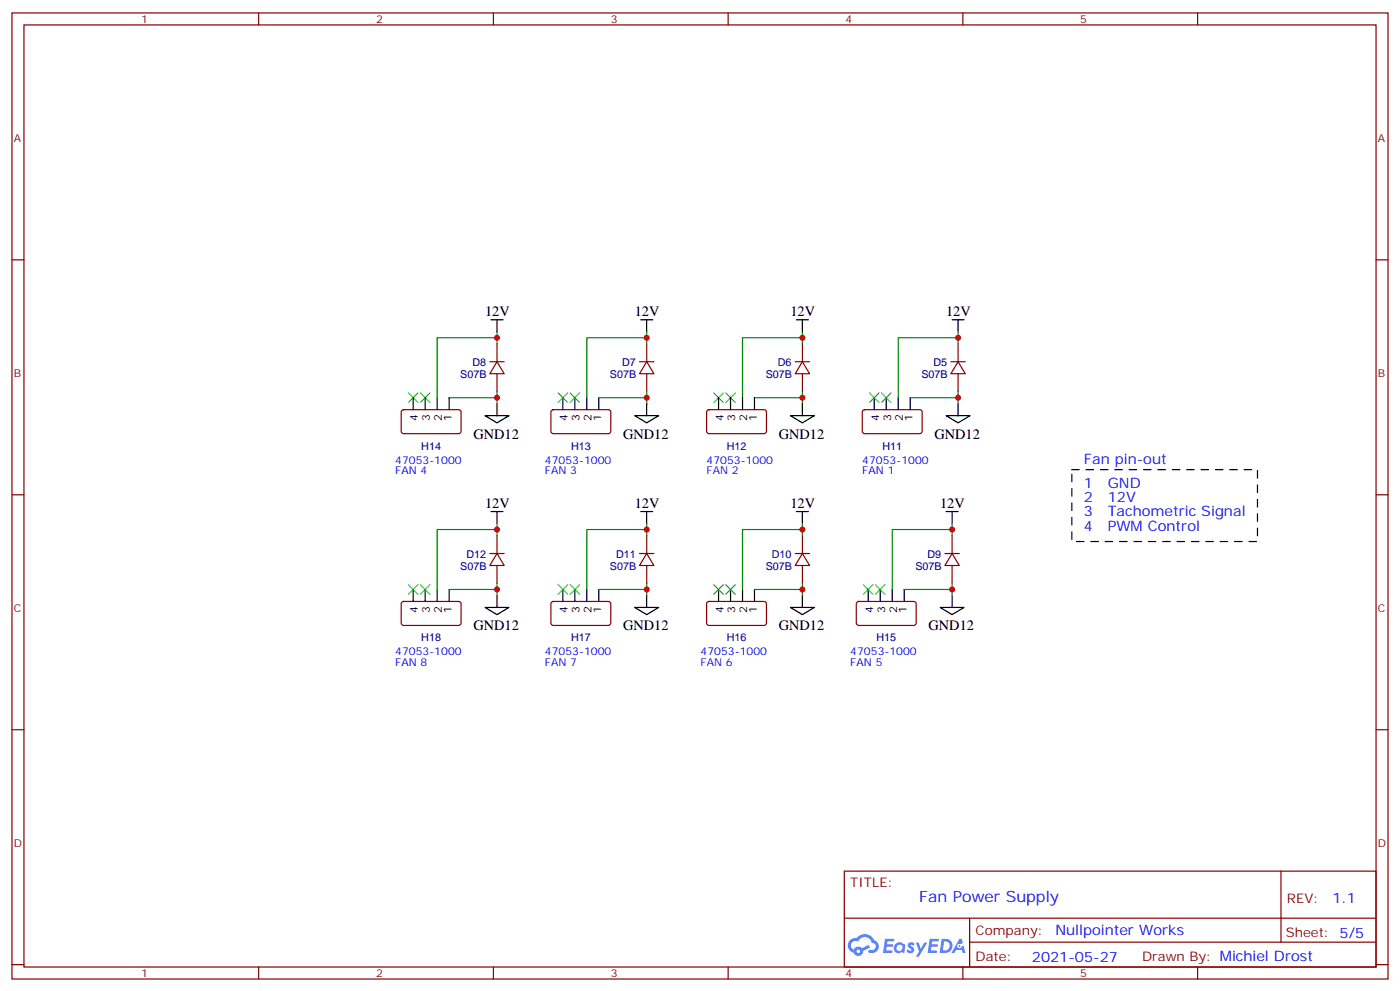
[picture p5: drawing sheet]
<svg xmlns="http://www.w3.org/2000/svg" width="412mm" height="292mm" viewBox="0 0 412 292" stroke-linecap="round" stroke-linejoin="round" font-family="sans-serif">
<g fill="none" stroke="#870000" stroke-width=".35">
<path d="M3.5 3.8h405.4v284.3h-405.4zM7.1 7.3h398.2v277.3h-398.2zM76.2 3.8v3.5M145.3 3.8v3.5M214.5 3.8v3.5M283.6 3.8v3.5M352.8 3.8v3.5M3.5 76.5h3.6M405.3 76.5h3.6M3.5 145.6h3.6M405.3 145.6h3.6M3.5 214.8h3.6"/>
<path d="M405.3 214.8h3.6M248.7 256.4h156.6v28.2h-156.6zM377.3 256.4v20.9M248.7 270.2h156.5M285.6 277.3h119.6M285.6 270.2v14.2M3.5 283.9h3.6M76.2 284.6v3.5M145.3 284.6v3.5M214.5 284.6v3.5M283.6 284.6v3.5M352.8 284.6v3.5"/>
<path d="M405.3 283.9h3.6"/>
</g>
<g fill="#5487ff">
<path d="M267.7 277.6a1.22 1.22 0 0 1 1.7 .2l-.4 .6a.47 .47 0 0 0-.3-.4 .47 .47 0 0 0-.5 .2l.1 .2a1.14 1.14 0 0 1 .8 1.8 1.14 1.14 0 0 1-1.9 0l-.2-.2 .5-.6 .7 .5a.29 .29 0 0 0 .3-.3 .29 .29 0 0 0-.2-.3 1.04 1.04 0 0 1-.6-1.7z"/>
<path d="M260.7 276.3h2.4l.3 .2-.2 .5-1.8 .1-.1 .8h1.5l.3 .4-.3 .4h-1.6l-.2 1.1h1.7l.2 .3-.2 .3-2.6 .1z"/>
<path d="M273.8 276.3h2.4l.3 .2-.1 .5-1.8 .1-.2 .8h1.6l.3 .4-.4 .4h-1.6l-.1 1.1h1.7l.2 .3-.2 .3-2.6 .1z"/>
<path d="M282.6 276.3h.7l.3 1.3-.6 .3a.69 .69 0 0 0-1 .3 .69 .69 0 0 0 .4 .9 .69 .69 0 0 0 .9-.6l.5-.2 .6 2.2h-.8l-.2-.9h-1.8l-.5 .9h-.8z"/>
<path d="M269.8 277.4h.8l.6 1.8 1.1-1.8h.9l-2.6 4.2h-.8l.9-1.5z"/>
<path d="M277.4 276.3l-.6 4.2h1.3a2.11 2.11 0 0 0 2.5-2.1 2.11 2.11 0 0 0-2.5-2.1zM278.1 277.1a1.39 1.39 0 0 1 1.7 1.4 1.39 1.39 0 0 1-1.8 1.3h-.3z"/>
<path d="M263.7 277.9a1.54 1.54 0 0 0-.1 2.2 1.54 1.54 0 0 0 2.2 .1l.6 .3 .3-2.3-.2-.3h-.4a1.49 1.49 0 0 0-2.4 0zM264 278.9a.94 .94 0 0 1 1.8 0 .94 .94 0 0 1-1.8 0z"/>
<path d="M250.4 276.7a2.18 2.18 0 0 0 1.1 3.7 1.44 1.44 0 0 0 1.6 .9 1.44 1.44 0 0 0 1.2-1.4l2-1.1-.5-.7-1.9 1a1.47 1.47 0 0 0-2.4 .4 1.39 1.39 0 0 1-.7-1.9 1.39 1.39 0 0 1 2-.5 2.12 2.12 0 0 1 2.2-1.3 2.12 2.12 0 0 1 1.9 1.7 1.14 1.14 0 0 1 1.1 1.4 1.14 1.14 0 0 1-1.7 .7 .43 .43 0 0 0-.5 .4 .43 .43 0 0 0 .4 .5 1.98 1.98 0 0 0 2.5-1.2 1.98 1.98 0 0 0-1.2-2.6 3.1 3.1 0 0 0-5.3-.6l-.9 .1zM252.3 280a.55 .55 0 0 1 1.1 0 .55 .55 0 0 1-1.1 0z"/>
<circle cx="282.6" cy="278.4" r=".26"/>
</g>
<g fill="none" stroke="#000" stroke-width=".35">
<path d="M144.6 94.1h3.6M146.4 94.1v3.5M188.7 94.1h3.6M190.5 94.1v3.5M234.6 94.1h3.5M236.4 94.1v3.5M280.5 94.1h3.5M282.2 94.1v3.5M121.7 117.1v3.5M125.2 117.1v3.5M128.8 117.1v3.5M132.3 117.1v3.5"/>
<path d="M146.4 118.8v3.5M165.8 117.1v3.5M169.3 117.1v3.5M172.9 117.1v3.5M176.4 117.1v3.5M190.5 118.8v3.5M211.7 117.1v3.5M215.2 117.1v3.5M218.7 117.1v3.5M222.2 117.1v3.5M236.4 118.8v3.5M257.5 117.1v3.5"/>
<path d="M261.1 117.1v3.5M264.6 117.1v3.5M268.1 117.1v3.5M282.2 118.8v3.5M142.9 122.3h7l-3.5 2.2zM187 122.3h7l-3.5 2.2zM232.8 122.3h7.1l-3.5 2.2zM278.7 122.3h7.1l-3.6 2.2zM144.6 150.6h3.6M146.4 150.6v3.5M188.7 150.6h3.6M190.5 150.6v3.5"/>
<path d="M234.6 150.6h3.5M236.4 150.6v3.5M278.7 150.6h3.5M280.5 150.6v3.5M121.7 173.5v3.5M125.2 173.5v3.5M128.8 173.5v3.5M132.3 173.5v3.5M142.9 178.8h7l-3.5 2.1zM146.4 175.3v3.5M165.8 173.5v3.5M169.3 173.5v3.5"/>
<path d="M172.9 173.5v3.5M176.4 173.5v3.5M187 178.8h7l-3.5 2.1zM190.5 175.3v3.5M211.7 173.5v3.5M215.2 173.5v3.5M218.7 173.5v3.5M222.2 173.5v3.5M232.8 178.8h7.1l-3.5 2.1zM236.4 175.3v3.5M255.8 173.5v3.5M259.3 173.5v3.5"/>
<path d="M262.8 173.5v3.5M266.3 173.5v3.5M276.9 178.8h7.1l-3.5 2.1zM280.5 175.3v3.5"/>
</g>
<g fill="none" stroke="#870000" stroke-width=".35">
<path d="M144.3 106.5h4.2M146.4 106.5l2.1 3.5h-4.2zM146.4 101.2v5.3M146.4 110v5.3M188.4 106.5h4.2M190.5 106.5l2.1 3.5h-4.2zM190.5 101.2v5.3M190.5 110v5.3M234.2 106.5h4.3M236.4 106.5l2.1 3.5h-4.3zM236.4 101.2v5.3M236.4 110v5.3"/>
<path d="M280.1 106.5h4.2M282.2 106.5l2.1 3.5h-4.2zM282.2 101.2v5.3M282.2 110v5.3M118.4 120.8l.5-.2h16.5l.4 .7v5.9l-.7 .4h-16.5l-.4-.7v-5.6zM162.5 120.8l.5-.2h16.5l.4 .7v5.9l-.7 .4h-16.5l-.4-.7v-5.6zM208.4 120.8l.4-.2h16.5l.5 .7-.1 5.9-.6 .4h-16.5l-.5-.7v-5.6zM254.2 120.8l.5-.2h16.5l.4 .7v5.9l-.7 .4h-16.5l-.4-.7v-5.6zM146.4 157.6v5.3M190.5 157.6v5.3M236.4 157.6v5.3M280.5 157.6v5.3"/>
<path d="M118.4 177.2l.5-.2 16.5 .1 .4 .6v5.9l-.7 .5-16.5-.1-.4-.6v-5.7zM144.3 162.9h4.2M146.4 162.9l2.1 3.5h-4.2zM146.4 166.4v5.3M162.5 177.2l.5-.2 16.5 .1 .4 .6v5.9l-.7 .5-16.5-.1-.4-.6v-5.7zM188.4 162.9h4.2M190.5 162.9l2.1 3.5h-4.2zM190.5 166.4v5.3M208.4 177.2l.4-.2 16.5 .1 .5 .6-.1 5.9-.6 .5-16.5-.1-.5-.6v-5.7zM234.2 162.9h4.3M236.4 162.9l2.1 3.5h-4.3zM236.4 166.4v5.3"/>
<path d="M252.5 177.2l.4-.2 16.5 .1 .5 .6-.1 5.9-.6 .5-16.5-.1-.5-.6v-5.7zM278.3 162.9h4.3M280.5 162.9l2.1 3.5h-4.3zM280.5 166.4v5.3"/>
</g>
<g fill="none" stroke="#008700" stroke-width=".35">
<path d="M146.4 99.4h-17.6v17.7M146.4 97.6v3.6M190.5 99.4h-17.6v17.7M190.5 97.6v3.6M236.4 99.4h-17.7v17.7M236.4 97.6v3.6M282.2 99.4h-17.6v17.7M282.2 97.6v3.6M132.3 117.1h14.1v1.7M146.4 115.3v1.8M176.4 117.1h14.1v1.7M190.5 115.3v1.8"/>
<path d="M222.2 117.1h14.2v1.7M236.4 115.3v1.8M268.1 117.1h14.1v1.7M282.2 115.3v1.8M146.4 155.9h-17.6v17.6M146.4 154.1v3.5M190.5 155.9h-17.6v17.6M190.5 154.1v3.5M236.4 155.9h-17.7v17.6M236.4 154.1v3.5M280.5 155.9h-17.7v17.6M280.5 154.1v3.5"/>
<path d="M132.3 173.5h14.1v1.8M146.4 171.7v1.8M176.4 173.5h14.1v1.8M190.5 171.7v1.8M222.2 173.5h14.2v1.8M236.4 171.7v1.8M266.3 173.5h14.2v1.8M280.5 171.7v1.8"/>
</g>
<g fill="none" stroke="#3c3" stroke-width=".35">
<path d="M120.3 115.6l2.8 2.9M123.1 115.6l-2.8 2.9M123.8 115.6l2.8 2.9M126.6 115.6l-2.8 2.9M164.4 115.6l2.8 2.9M167.2 115.6l-2.8 2.9M167.9 115.6l2.8 2.9M170.7 115.6l-2.8 2.9M210.3 115.6l2.8 2.9M213.1 115.6l-2.8 2.9M213.8 115.6l2.8 2.9M216.6 115.6l-2.8 2.9"/>
<path d="M256.1 115.6l2.8 2.9M258.9 115.6l-2.8 2.9M259.6 115.6l2.9 2.9M262.5 115.6l-2.9 2.9M120.3 172.1l2.8 2.8M123.1 172.1l-2.8 2.8M123.8 172.1l2.8 2.8M126.6 172.1l-2.8 2.8M164.4 172.1l2.8 2.8M167.2 172.1l-2.8 2.8M167.9 172.1l2.8 2.8M170.7 172.1l-2.8 2.8"/>
<path d="M210.3 172.1l2.8 2.8M213.1 172.1l-2.8 2.8M213.8 172.1l2.8 2.8M216.6 172.1l-2.8 2.8M254.4 172.1l2.8 2.8M257.2 172.1l-2.8 2.8M257.9 172.1l2.8 2.8M260.7 172.1l-2.8 2.8"/>
</g>
<path d="M315.7 138.2h54.7v21.2h-54.7z" fill="none" stroke="#000" stroke-width=".35" stroke-dasharray="2.1 2.1"/>
<g fill="#c00">
<circle cx="282.2" cy="117.1" r=".88"/>
<circle cx="282.2" cy="99.4" r=".88"/>
<circle cx="236.4" cy="99.4" r=".88"/>
<circle cx="236.4" cy="117.1" r=".88"/>
<circle cx="190.5" cy="117.1" r=".88"/>
<circle cx="190.5" cy="99.4" r=".88"/>
<circle cx="146.4" cy="99.4" r=".88"/>
<circle cx="146.4" cy="117.1" r=".88"/>
<circle cx="280.5" cy="173.5" r=".88"/>
<circle cx="280.5" cy="155.9" r=".88"/>
<circle cx="236.4" cy="173.5" r=".88"/>
<circle cx="236.4" cy="155.9" r=".88"/>
<circle cx="190.5" cy="173.5" r=".88"/>
<circle cx="190.5" cy="155.9" r=".88"/>
<circle cx="146.4" cy="173.5" r=".88"/>
<circle cx="146.4" cy="155.9" r=".88"/>
</g>
<text font-size="4.6" fill="#00f" x="270.8" y="265.4">Fan Power Supply</text>
<g font-size="4.2">
<text x="142.9" y="92.9">12V</text>
<text x="187" y="92.9">12V</text>
<text x="232.8" y="92.9">12V</text>
<text x="278.7" y="92.9">12V</text>
<text x="139.5" y="129.1">GND12</text>
<text x="183.6" y="129.1">GND12</text>
<text x="229.4" y="129.1">GND12</text>
<text x="275.3" y="129.1">GND12</text>
<text x="142.9" y="149.4">12V</text>
<text x="187" y="149.4">12V</text>
<text x="232.8" y="149.4">12V</text>
<text x="276.9" y="149.4">12V</text>
<text x="139.5" y="185.5">GND12</text>
<text x="183.6" y="185.5">GND12</text>
<text x="229.4" y="185.5">GND12</text>
<text x="273.5" y="185.5">GND12</text>
</g>
<g font-size="4.2" fill="#00f">
<text x="319.3" y="136.5">Fan pin-out</text>
<text x="319.3" y="143.5">1</text>
<text x="326.3" y="143.5">GND</text>
<text x="319.3" y="147.7">2</text>
<text x="326.3" y="147.7">12V</text>
<text x="319.3" y="152">3</text>
<text x="326.3" y="152">Tachometric Signal</text>
<text x="319.3" y="156.2">4</text>
<text x="326.3" y="156.2">PWM Control</text>
<text x="392.5" y="265.7">1.1</text>
<text x="310.9" y="275.2">Nullpointer Works</text>
<text x="304" y="283">2021-05-27</text>
</g>
<g font-size="3.9" fill="#800">
<text x="250.5" y="261">TITLE:</text>
<text x="379.1" y="265.7">REV:</text>
<text x="287.4" y="275.2">Company:</text>
<text x="378.7" y="275.8">Sheet: 5/5</text>
<text x="287.4" y="282.9">Date:</text>
<text x="336.4" y="282.9">Drawn By: Michiel Drost</text>
</g>
<g font-size="3.2" fill="#800">
<text x="41.6" y="6.8">1</text>
<text x="110.8" y="6.8">2</text>
<text x="179.9" y="6.8">3</text>
<text x="249.1" y="6.8">4</text>
<text x="318.2" y="6.8">5</text>
<text x="4.1" y="41.9">A</text>
<text x="405.9" y="41.9">A</text>
<text x="4.1" y="111.1">B</text>
<text x="405.9" y="111.1">B</text>
<text x="4.1" y="180.2">C</text>
<text x="405.9" y="180.2">C</text>
<text x="4.1" y="249.3">D</text>
<text x="405.9" y="249.3">D</text>
<text x="41.6" y="287.6">1</text>
<text x="110.8" y="287.6">2</text>
<text x="179.9" y="287.6">3</text>
<text x="249.1" y="287.6">4</text>
<text x="318.2" y="287.6">5</text>
</g>
<g font-size="3.2" fill="#000080">
<text x="139.2" y="107.6">D8</text>
<text x="183.3" y="107.6">D7</text>
<text x="229.1" y="107.6">D6</text>
<text x="275" y="107.6">D5</text>
<text x="135.6" y="111.2">S07B</text>
<text x="179.7" y="111.2">S07B</text>
<text x="225.5" y="111.2">S07B</text>
<text x="271.4" y="111.2">S07B</text>
<text x="124.1" y="132.3">H14</text>
<text x="168.2" y="132.3">H13</text>
<text x="214.1" y="132.3">H12</text>
<text x="259.9" y="132.3">H11</text>
<text x="135.6" y="167.6">S07B</text>
<text x="137.4" y="164.1">D12</text>
<text x="179.7" y="167.6">S07B</text>
<text x="181.5" y="164.1">D11</text>
<text x="225.5" y="167.6">S07B</text>
<text x="227.4" y="164.1">D10</text>
<text x="269.6" y="167.6">S07B</text>
<text x="273.2" y="164.1">D9</text>
<text x="124.1" y="188.8">H18</text>
<text x="168.2" y="188.8">H17</text>
<text x="214.1" y="188.8">H16</text>
<text x="258.2" y="188.8">H15</text>
</g>
<g font-size="3.2">
<text x="123.1" y="123.9" transform="rotate(-90 123.1 123.9)">4</text>
<text x="126.6" y="123.9" transform="rotate(-90 126.6 123.9)">3</text>
<text x="130.2" y="123.9" transform="rotate(-90 130.2 123.9)">2</text>
<text x="133" y="123.9" transform="rotate(-90 133 123.9)">1</text>
<text x="167.2" y="123.9" transform="rotate(-90 167.2 123.9)">4</text>
<text x="170.7" y="123.9" transform="rotate(-90 170.7 123.9)">3</text>
<text x="174.3" y="123.9" transform="rotate(-90 174.3 123.9)">2</text>
<text x="177.1" y="123.9" transform="rotate(-90 177.1 123.9)">1</text>
<text x="213.1" y="123.9" transform="rotate(-90 213.1 123.9)">4</text>
<text x="216.6" y="123.9" transform="rotate(-90 216.6 123.9)">3</text>
<text x="220.1" y="123.9" transform="rotate(-90 220.1 123.9)">2</text>
<text x="223" y="123.9" transform="rotate(-90 223 123.9)">1</text>
<text x="258.9" y="123.9" transform="rotate(-90 258.9 123.9)">4</text>
<text x="262.5" y="123.9" transform="rotate(-90 262.5 123.9)">3</text>
<text x="266" y="123.9" transform="rotate(-90 266 123.9)">2</text>
<text x="268.8" y="123.9" transform="rotate(-90 268.8 123.9)">1</text>
<text x="123.1" y="180.3" transform="rotate(-90 123.1 180.3)">4</text>
<text x="126.6" y="180.3" transform="rotate(-90 126.6 180.3)">3</text>
<text x="130.2" y="180.3" transform="rotate(-90 130.2 180.3)">2</text>
<text x="133" y="180.3" transform="rotate(-90 133 180.3)">1</text>
<text x="167.2" y="180.3" transform="rotate(-90 167.2 180.3)">4</text>
<text x="170.7" y="180.3" transform="rotate(-90 170.7 180.3)">3</text>
<text x="174.3" y="180.3" transform="rotate(-90 174.3 180.3)">2</text>
<text x="177.1" y="180.3" transform="rotate(-90 177.1 180.3)">1</text>
<text x="213.1" y="180.3" transform="rotate(-90 213.1 180.3)">4</text>
<text x="216.6" y="180.3" transform="rotate(-90 216.6 180.3)">3</text>
<text x="220.1" y="180.3" transform="rotate(-90 220.1 180.3)">2</text>
<text x="223" y="180.3" transform="rotate(-90 223 180.3)">1</text>
<text x="257.2" y="180.3" transform="rotate(-90 257.2 180.3)">4</text>
<text x="260.7" y="180.3" transform="rotate(-90 260.7 180.3)">3</text>
<text x="264.2" y="180.3" transform="rotate(-90 264.2 180.3)">2</text>
<text x="267.1" y="180.3" transform="rotate(-90 267.1 180.3)">1</text>
</g>
<g font-size="3.2" fill="#00f">
<text x="116.4" y="136.5">47053-1000</text>
<text x="160.5" y="136.5">47053-1000</text>
<text x="208.1" y="136.5">47053-1000</text>
<text x="254" y="136.5">47053-1000</text>
<text x="116.4" y="139.6">FAN 4</text>
<text x="160.5" y="139.6">FAN 3</text>
<text x="208.1" y="139.6">FAN 2</text>
<text x="254" y="139.6">FAN 1</text>
<text x="116.4" y="192.9">47053-1000</text>
<text x="116.4" y="196.1">FAN 8</text>
<text x="160.5" y="192.9">47053-1000</text>
<text x="160.5" y="196.1">FAN 7</text>
<text x="206.4" y="192.9">47053-1000</text>
<text x="206.4" y="196.1">FAN 6</text>
<text x="250.5" y="192.9">47053-1000</text>
<text x="250.5" y="196.1">FAN 5</text>
</g>
</svg>
